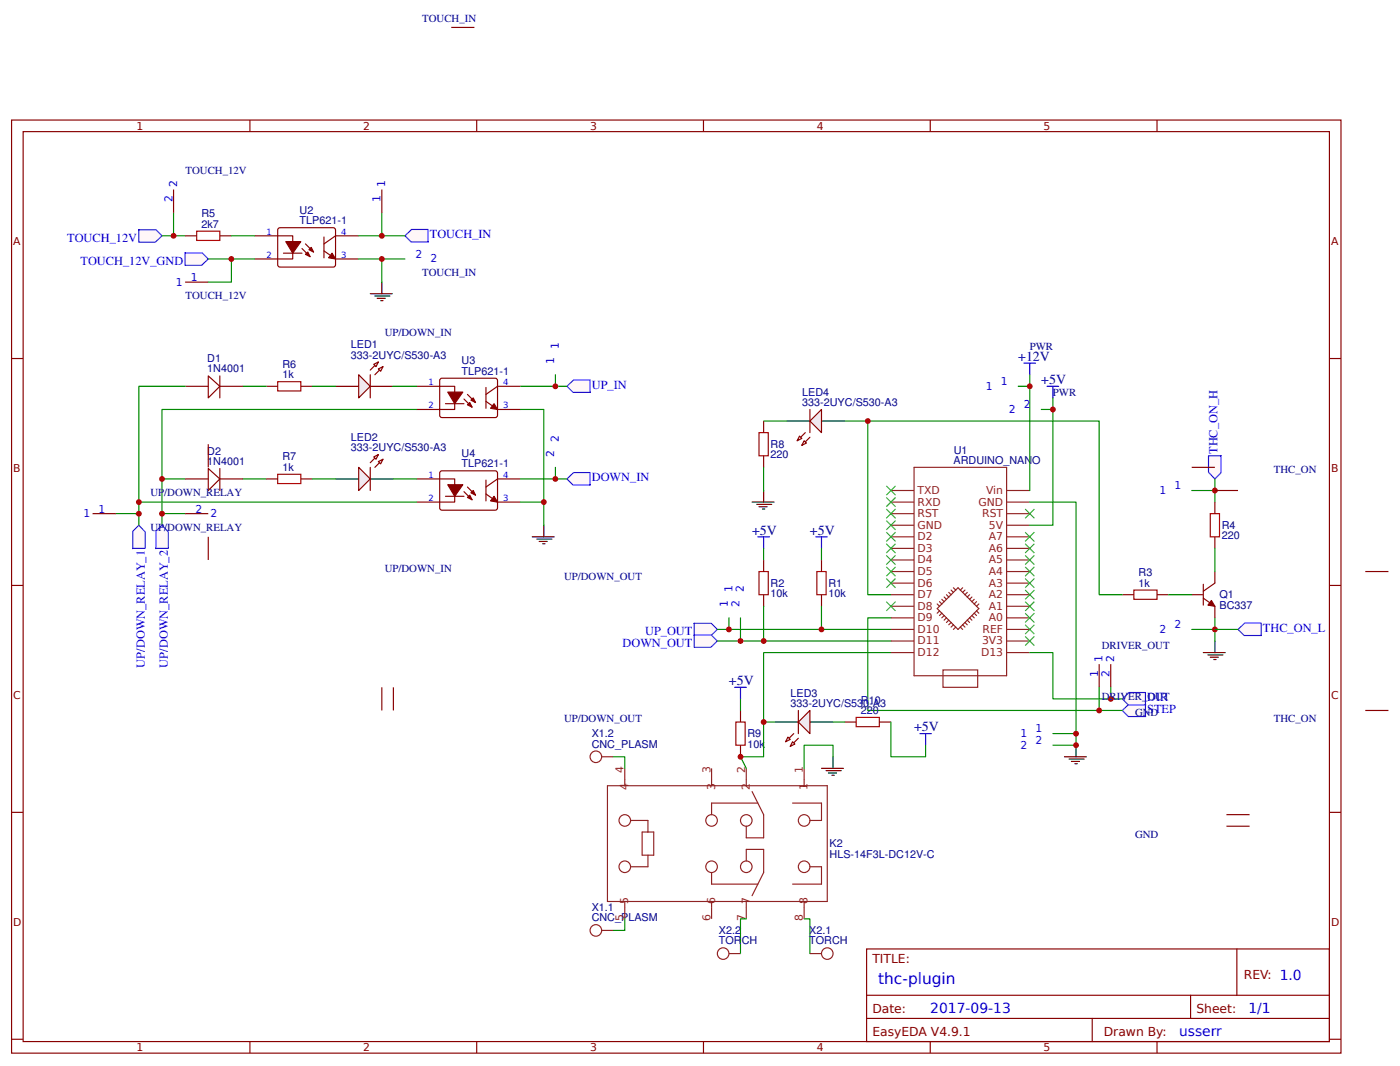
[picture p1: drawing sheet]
<svg xmlns="http://www.w3.org/2000/svg" width="320mm" height="244mm" viewBox="0 0 320 244" stroke-linecap="round" stroke-linejoin="round" font-family="sans-serif">
<g fill="none" stroke="#800" stroke-width=".26">
<path d="M2.6 27.4h304.1v213.3h-304.1zM5.3 30.1h298.7v207.9h-298.7zM57.1 27.4v2.7M109 27.4v2.7M160.9 27.4v2.7M212.7 27.4v2.7M264.6 27.4v2.7M2.6 81.9h2.7M304 81.9h2.7M2.6 133.8h2.7M174.6 128v2.6M174.6 135.9v2.7"/>
<path d="M187.9 128v2.6M187.9 135.9v2.7M304 133.8h2.7M2.6 185.7h2.7M304 185.7h2.7M198.2 216.9h105.8v21.1h-105.8zM282.8 216.9v10.6M2.6 237.5h2.7M57.1 238v2.7M109 238v2.7M160.9 238v2.7M198.2 227.5h105.8"/>
<path d="M198.2 232.8h105.8M212.7 238v2.7M249.8 232.8v5.2M264.6 238v2.7M272.3 227.5v5.3M304 237.5h2.7"/>
</g>
<g fill="none" stroke="#8d2323" stroke-width=".26">
<path d="M203.7 117.4h5.3M203.7 114.7h5.3M203.7 112.1h5.3M209 106.8h21.2v47.6h-21.2zM230.2 117.4h5.3M230.2 114.7h5.3M230.2 112.1h5.3M203.7 138.6h5.3M203.7 135.9h5.3M203.7 133.3h5.3M203.7 130.6h5.3M203.7 128h5.3"/>
<path d="M203.7 125.3h5.3M203.7 122.7h5.3M203.7 120h5.3M214.3 139.1l4.8-4.8 4.7 4.8-4.7 4.8zM214.3 138l.5 .6M214.8 137.5l.6 .5M214.8 139.6l-.5 .5M215.4 137l.5 .5M215.9 136.4l.5 .6M216.4 135.9l.6 .5M217 135.4l.5 .5M217.5 134.9l.5 .5"/>
<path d="M218 134.3l.5 .6M220.1 134.3l-.5 .6M220.7 134.9l-.6 .5M221.2 135.4l-.5 .5M221.7 135.9l-.5 .5M222.2 136.4l-.5 .6M222.8 137l-.6 .5M223.3 139.6l.5 .5M223.3 137.5l-.5 .5M223.8 138l-.5 .6M230.2 138.6h5.3M230.2 135.9h5.3"/>
<path d="M230.2 133.3h5.3M230.2 130.6h5.3M230.2 128h5.3M230.2 125.3h5.3M230.2 122.7h5.3M230.2 120h5.3M203.7 146.5h5.3M203.7 143.9h5.3M203.7 141.2h5.3M203.7 149.1h5.3M215.4 140.1l-.6 .6M215.6 153.1h8v4h-8z"/>
<path d="M215.9 140.7l-.5 .5M216.4 141.2l-.5 .5M217 141.7l-.6 .6M217.5 142.3l-.5 .5M218 142.8l-.5 .5M218.5 143.3l-.5 .6M219.6 143.3l.5 .6M220.1 142.8l.6 .5M220.7 142.3l.5 .5M221.2 141.7l.5 .6M221.7 141.2l.5 .5M222.2 140.7l.6 .5"/>
<path d="M222.8 140.1l.5 .6M230.2 146.5h5.3M230.2 143.9h5.3M230.2 141.2h5.3M230.2 149.1h5.3"/>
</g>
<path d="M173.6 130.6h2.1v5.3h-2.1zM186.8 130.6h2.1v5.3h-2.1z" fill="none" stroke="#a00000" stroke-width=".26"/>
<path d="M239.4 88.3h2.7M240.8 88.3v2.6M173.3 122.7h2.6M174.6 122.7v2.6M186.5 122.7h2.7M187.9 122.7v2.6" fill="none" stroke="#00f" stroke-width=".26"/>
<path d="M240.8 90.9v29.1h-5.3M174.6 125.3v2.7M187.9 125.3v2.7" fill="none" stroke="#080" stroke-width=".26"/>
<g fill="#fff7f8" stroke="#430aff" stroke-width=".26">
<path d="M158.7 142.5h4l1.3 1.4-1.5 1.4h-3.8z"/>
<path d="M158.7 145.1h4l1.3 1.4-1.5 1.5h-3.8z"/>
</g>
<path d="M235.5 114.7h10.6v55.6h-5.3M267.2 135.9h5.3M277.8 125.3v5.3M164 143.9h39.7M164 146.5h39.7M277.8 141.2v5.3" fill="none" stroke="#080" stroke-width=".26"/>
<path d="M276.8 117.4h2.1v5.3h-2.1zM259.3 134.9h5.3v2.1h-5.3z" fill="none" stroke="#a00000" stroke-width=".26"/>
<path d="M277.8 114.7v2.7M256.6 135.9h2.7M264.6 135.9h2.6M272.5 135.9h2.7M275.2 136.7l2.6 1.9v2.6M275.2 133.5v4.8M277.8 122.7v2.6M277.8 130.6v2.7l-2.6 1.8" fill="none" stroke="#800" stroke-width=".26"/>
<path d="M277 137.2l.8 1.4-1.6-.3z" fill="#800" stroke="#800" stroke-width=".26"/>
<path d="M275.2 149.1h5M276.2 149.7h3.5M276.8 150.2h1.8M277.5 150.7h.6M277.8 146.5v2.6M243.4 173h5M244.5 173.5h3.4M245 174h1.9M245.8 174.5h.5M246.1 170.3v2.7" fill="none" stroke="#000" stroke-width=".26"/>
<path d="M276.4 104.2l2.8-.1v4l-1.4 1.4-1.4-1.6z" fill="#fff7f8" stroke="#430aff" stroke-width=".26"/>
<path d="M277.8 109.5v5.2" fill="none" stroke="#080" stroke-width=".26"/>
<g fill="#fff7f8" stroke="#430aff" stroke-width=".26">
<path d="M256.6 162.4l1.6-1.5h3.7l.1 2.9h-4z"/>
<path d="M256.6 159.7l1.6-1.4h3.7l.1 2.8h-4z"/>
</g>
<path d="M187.9 138.6v5.3M203.7 135.9h-5.3v-39.7h53v39.7h5.2M203.7 141.2h-5.3v21.2h58.2M235.5 149.1h5.3v10.6h15.8" fill="none" stroke="#080" stroke-width=".26"/>
<circle cx="187.9" cy="143.9" r=".66" fill="#c00"/>
<path d="M174.6 138.6v7.9" fill="none" stroke="#080" stroke-width=".26"/>
<circle cx="174.6" cy="146.5" r=".66" fill="#c00"/>
<path d="M31.7 52.5h4l1.3 1.4-1.5 1.5h-3.8z" fill="#fff7f8" stroke="#430aff" stroke-width=".26"/>
<path d="M45 52.8h5.3v2.2h-5.3z" fill="none" stroke="#a00000" stroke-width=".26"/>
<path d="M42.3 53.9h2.7M50.3 53.9h2.6" fill="none" stroke="#800" stroke-width=".26"/>
<path d="M37 53.9h5.3M52.9 53.9h5.3" fill="none" stroke="#080" stroke-width=".26"/>
<path d="M47.6 85.9l2.7 2.4-2.7 2.6z" fill="#fefefe" stroke="#800" stroke-width=".26"/>
<path d="M42.3 88.3h5.3M50.3 85.9v5M50.3 88.3h5.3" fill="none" stroke="#800" stroke-width=".26"/>
<path d="M47.6 107.1l2.7 2.4-2.7 2.6z" fill="#fefefe" stroke="#800" stroke-width=".26"/>
<g fill="none" stroke="#800" stroke-width=".26">
<path d="M58.2 53.9h8.7v5.3h-8.7M63.8 52.1h12.7l.2 .5v8.2l-.5 .2h-12.4l-.3-.5v-7.9zM64.8 57.9h4.3M69.1 56.8l1.8 1.9M69.8 55.7l1.9 1.9M74.1 57.3l2.6 1.9h5.3M74.1 54.2v4.7M82 53.9h-5.3l-2.6 1.8M95.2 88.3h8.8v5.3h-8.8M100.8 86.5h12.7l.3 .5-.1 8.2-.5 .2h-12.4l-.3-.5v-7.9zM101.9 92.3h4.2M106.1 91.2l1.8 1.9"/>
<path d="M106.9 90.1l1.8 1.9M111.1 91.7l2.7 1.9h5.3M111.1 88.6v4.7M119.1 88.3h-5.3l-2.7 1.8M42.3 109.5h5.3M50.3 107.1v5M50.3 109.5h5.3M95.2 109.5h8.8v5.2h-8.8M100.8 107.7h12.7l.3 .4-.1 8.2-.5 .3-12.4-.1-.3-.4v-8zM101.9 113.4h4.2M106.1 112.4l1.8 1.8M106.9 111.3l1.8 1.9"/>
<path d="M111.1 109.7v4.8M111.1 112.9l2.7 1.8h5.3M119.1 109.5h-5.3l-2.7 1.8"/>
</g>
<g fill="#800" stroke="#800" stroke-width=".26">
<path d="M75.9 57.9l.8 1.3-1.6-.3z"/>
<path d="M69.8 58.1l.6-.5 .5 1.1z"/>
<path d="M70.6 57.1l.6-.6 .5 1.1z"/>
<path d="M65.4 55.2h3.4l-1.9 2.7z"/>
<path d="M113 92.3l.8 1.3-1.6-.3z"/>
<path d="M106.9 92.5l.5-.5 .5 1.1z"/>
<path d="M107.7 91.5l.5-.6 .5 1.1z"/>
<path d="M102.4 89.6h3.4l-1.8 2.7z"/>
<path d="M113 113.4l.8 1.3-1.6-.2z"/>
<path d="M106.9 113.7l.5-.5 .5 1z"/>
<path d="M107.7 112.6l.5-.5 .5 1.1z"/>
<path d="M102.4 110.8h3.4l-1.8 2.6z"/>
</g>
<path d="M84.7 67.1h5M85.7 67.7h3.5M86.3 68.2h1.8M87 68.7h.6M87.3 64.5v2.6" fill="none" stroke="#000" stroke-width=".26"/>
<path d="M58.2 59.2h-5.3v5.3h-5.3M82 59.2h5.3v5.3" fill="none" stroke="#080" stroke-width=".26"/>
<path d="M92.6 53.9l1.5-1.5h3.8l.1 2.9h-4z" fill="#fff7f8" stroke="#430aff" stroke-width=".26"/>
<path d="M82 53.9h10.6M42.3 88.3h-10.6v26.4h63.5M55.6 88.3h5.3M71.4 88.3h5.3M90 88.3h5.2M95.2 93.6h-58.2v15.9h5.3M55.6 109.5h5.3M71.4 109.5h5.3M90 109.5h5.2" fill="none" stroke="#080" stroke-width=".26"/>
<path d="M63.5 87.2h5.3v2.1h-5.3zM63.5 108.4h5.3v2.1h-5.3z" fill="none" stroke="#a00000" stroke-width=".26"/>
<path d="M60.9 88.3h2.6M68.8 88.3h2.6M60.9 109.5h2.6M68.8 109.5h2.6" fill="none" stroke="#800" stroke-width=".26"/>
<g fill="#fff7f8" stroke="#430aff" stroke-width=".26">
<path d="M30.4 121.4l1.3-1.4 1.5 1.6v3.7l-2.8 .1z"/>
<path d="M35.7 121.4l1.3-1.4 1.5 1.6v3.7l-2.8 .1z"/>
</g>
<path d="M31.7 114.7v5.3" fill="none" stroke="#080" stroke-width=".26"/>
<circle cx="31.7" cy="114.7" r=".66" fill="#c00"/>
<path d="M37 109.5v10.5" fill="none" stroke="#080" stroke-width=".26"/>
<circle cx="37" cy="109.5" r=".66" fill="#c00"/>
<path d="M121.7 122.7h5M122.8 123.2h3.4M123.3 123.7h1.8M124.1 124.3h.5M124.4 120v2.7" fill="none" stroke="#000" stroke-width=".26"/>
<path d="M119.1 93.6h5.3v21.1M119.1 114.7h5.3v5.3" fill="none" stroke="#080" stroke-width=".26"/>
<circle cx="124.4" cy="114.7" r=".66" fill="#c00"/>
<g fill="#fff7f8" stroke="#430aff" stroke-width=".26">
<path d="M129.6 88.3l1.6-1.5h3.7l.1 2.9h-4z"/>
<path d="M129.6 109.5l1.6-1.5h3.7l.1 2.8h-4z"/>
</g>
<path d="M119.1 88.3h10.5M37 117.4h5.3M119.1 109.5h10.5" fill="none" stroke="#080" stroke-width=".26"/>
<circle cx="37" cy="117.4" r=".66" fill="#c00"/>
<path d="M26.5 117.4h5.2" fill="none" stroke="#080" stroke-width=".26"/>
<circle cx="31.7" cy="117.4" r=".66" fill="#c00"/>
<path d="M21.2 117.4h5.3M42.3 117.4h5.3" fill="none" stroke="#800" stroke-width=".26"/>
<path d="M42.3 57.8h3.9l1.4 1.4-1.5 1.4h-3.8z" fill="#fff7f8" stroke="#430aff" stroke-width=".26"/>
<path d="M39.7 48.6v5.3M47.6 59.2h5.3" fill="none" stroke="#080" stroke-width=".26"/>
<circle cx="39.7" cy="53.9" r=".66" fill="#c00"/>
<path d="M39.7 43.3v5.3M42.3 64.5h5.3" fill="none" stroke="#800" stroke-width=".26"/>
<path d="M87.3 59.2h5.3" fill="none" stroke="#080" stroke-width=".26"/>
<circle cx="87.3" cy="59.2" r=".66" fill="#c00"/>
<path d="M87.3 48.6v5.3" fill="none" stroke="#080" stroke-width=".26"/>
<circle cx="87.3" cy="53.9" r=".66" fill="#c00"/>
<path d="M103.2 6.3h5.3M87.3 43.3v5.3" fill="none" stroke="#800" stroke-width=".26"/>
<path d="M127 85.6v2.7" fill="none" stroke="#080" stroke-width=".26"/>
<circle cx="127" cy="88.3" r=".66" fill="#c00"/>
<path d="M127 106.8v2.7" fill="none" stroke="#080" stroke-width=".26"/>
<circle cx="127" cy="109.5" r=".66" fill="#c00"/>
<path d="M47.6 101.5v5.3M47.6 122.7v5.3" fill="none" stroke="#800" stroke-width=".26"/>
<path d="M166.7 141.2v2.7" fill="none" stroke="#080" stroke-width=".26"/>
<circle cx="166.7" cy="143.9" r=".66" fill="#c00"/>
<path d="M169.3 141.2v5.3" fill="none" stroke="#080" stroke-width=".26"/>
<circle cx="169.3" cy="146.5" r=".66" fill="#c00"/>
<path d="M87.3 157.1v5.3M90 157.1v5.3" fill="none" stroke="#800" stroke-width=".26"/>
<path d="M251.4 157.1v5.3" fill="none" stroke="#080" stroke-width=".26"/>
<circle cx="251.4" cy="162.4" r=".66" fill="#c00"/>
<path d="M254 157.1v2.6" fill="none" stroke="#080" stroke-width=".26"/>
<circle cx="254" cy="159.7" r=".66" fill="#c00"/>
<path d="M251.4 151.8v5.3M254 151.8v5.3" fill="none" stroke="#800" stroke-width=".26"/>
<path d="M283.1 143.9l1.5-1.5h3.8l.1 2.8h-4z" fill="#fff7f8" stroke="#430aff" stroke-width=".26"/>
<path d="M272.5 112.1h5.3" fill="none" stroke="#080" stroke-width=".26"/>
<circle cx="277.8" cy="112.1" r=".66" fill="#c00"/>
<path d="M272.5 143.9h5.3" fill="none" stroke="#080" stroke-width=".26"/>
<circle cx="277.8" cy="143.9" r=".66" fill="#c00"/>
<path d="M235.5 85.6v26.5M238.1 93.6h2.7M277.8 143.9h5.3" fill="none" stroke="#080" stroke-width=".26"/>
<path d="M312.2 130.6h5.3M312.2 162.4h5.3" fill="none" stroke="#800" stroke-width=".26"/>
<path d="M234.2 83h2.6M235.5 83v2.6" fill="none" stroke="#00f" stroke-width=".26"/>
<circle cx="240.8" cy="93.6" r=".66" fill="#c00"/>
<path d="M232.8 88.3h2.7" fill="none" stroke="#080" stroke-width=".26"/>
<circle cx="235.5" cy="88.3" r=".66" fill="#c00"/>
<path d="M272.5 106.8h5.3M277.8 112.1h5.3M280.5 186.2h5.3M280.5 188.8h5.3" fill="none" stroke="#800" stroke-width=".26"/>
<circle cx="246.1" cy="170.3" r=".66" fill="#c00"/>
<path d="M240.8 167.7h5.3" fill="none" stroke="#080" stroke-width=".26"/>
<circle cx="246.1" cy="167.7" r=".66" fill="#c00"/>
<path d="M173.6 98.9h2.1v5.3h-2.1z" fill="none" stroke="#a00000" stroke-width=".26"/>
<path d="M174.6 96.2v2.7M174.6 104.2v2.6" fill="none" stroke="#800" stroke-width=".26"/>
<path d="M172 114.7h5M173 115.3h3.5M173.6 115.8h1.8M174.4 116.3h.5M174.6 112.1v2.6" fill="none" stroke="#000" stroke-width=".26"/>
<path d="M193.1 96.2h5.3" fill="none" stroke="#080" stroke-width=".26"/>
<circle cx="198.4" cy="96.2" r=".66" fill="#c00"/>
<path d="M174.6 96.2h5.3M174.6 106.8v5.3" fill="none" stroke="#080" stroke-width=".26"/>
<circle cx="52.9" cy="59.2" r=".66" fill="#c00"/>
<g fill="none" stroke="#8d2323" stroke-width=".26">
<path d="M137.6 173h2.6M138.9 179.6h50.3v26.4h-50.3zM142.9 175.6v4M162.7 175.6v4M170.7 175.6v4M183.9 175.6v4M144.2 187.5h4v2.7M146.8 190.2h2.7v5.2h-2.7zM148.2 195.4v2.7h-4M162.7 199.4v2.7h10.6M170.7 196.8v-2.7h3.9v5.3l-2.6 5.3M172 180.9l2.6 5.3v5.3h-3.9v-2.7"/>
<path d="M173.3 183.5h-10.6v2.7M181.2 183.5h6.7v4h-2.7M185.2 198.1h2.7v4h-6.7M137.6 212.6h2.6M142.9 206v4M162.7 206v4M170.7 206v4M183.9 206v4"/>
<circle cx="136.3" cy="173" r="1.32"/>
<circle cx="142.9" cy="187.5" r="1.32"/>
<circle cx="142.9" cy="198.1" r="1.32"/>
<circle cx="162.7" cy="198.1" r="1.32"/>
<circle cx="162.7" cy="187.5" r="1.32"/>
<circle cx="170.7" cy="198.1" r="1.32"/>
<circle cx="170.7" cy="187.5" r="1.32"/>
<circle cx="183.9" cy="187.5" r="1.32"/>
<circle cx="183.9" cy="198.1" r="1.32"/>
<circle cx="136.3" cy="212.6" r="1.32"/>
</g>
<path d="M168.3 165h2.1v5.3h-2.1z" fill="none" stroke="#a00000" stroke-width=".26"/>
<path d="M169.3 162.4v2.6M169.3 170.3v2.7" fill="none" stroke="#800" stroke-width=".26"/>
<path d="M187.9 175.6h5M188.9 176.1h3.5M189.4 176.7h1.9M190.2 177.2h.6M190.5 173v2.6" fill="none" stroke="#000" stroke-width=".26"/>
<path d="M168 157.1h2.7M169.3 157.1v2.6" fill="none" stroke="#00f" stroke-width=".26"/>
<g fill="#000" stroke="#3c3" stroke-width=".26">
<path d="M202.7 119l2.1 2.1zM204.8 119l-2.1 2.1z"/>
<path d="M202.7 116.3l2.1 2.2zM204.8 116.3l-2.1 2.2z"/>
<path d="M202.7 113.7l2.1 2.1zM204.8 113.7l-2.1 2.1z"/>
<path d="M202.7 111l2.1 2.2zM204.8 111l-2.1 2.2z"/>
<path d="M234.4 116.3l2.1 2.2zM236.5 116.3l-2.1 2.2z"/>
<path d="M202.7 137.5l2.1 2.1zM204.8 137.5l-2.1 2.1z"/>
<path d="M202.7 132.2l2.1 2.1zM204.8 132.2l-2.1 2.1z"/>
<path d="M202.7 129.6l2.1 2.1zM204.8 129.6l-2.1 2.1z"/>
<path d="M202.7 126.9l2.1 2.1zM204.8 126.9l-2.1 2.1z"/>
<path d="M202.7 124.3l2.1 2.1zM204.8 124.3l-2.1 2.1z"/>
<path d="M202.7 121.6l2.1 2.1zM204.8 121.6l-2.1 2.1z"/>
<path d="M234.4 121.6l2.1 2.1zM236.5 121.6l-2.1 2.1z"/>
<path d="M234.4 124.3l2.1 2.1zM236.5 124.3l-2.1 2.1z"/>
<path d="M234.4 126.9l2.1 2.1zM236.5 126.9l-2.1 2.1z"/>
<path d="M234.4 129.6l2.1 2.1zM236.5 129.6l-2.1 2.1z"/>
<path d="M234.4 132.2l2.1 2.1zM236.5 132.2l-2.1 2.1z"/>
<path d="M234.4 134.9l2.1 2.1zM236.5 134.9l-2.1 2.1z"/>
<path d="M234.4 137.5l2.1 2.1zM236.5 137.5l-2.1 2.1z"/>
<path d="M234.4 140.1l2.1 2.2zM236.5 140.1l-2.1 2.2z"/>
<path d="M234.4 142.8l2.1 2.1zM236.5 142.8l-2.1 2.1z"/>
<path d="M234.4 145.4l2.1 2.2zM236.5 145.4l-2.1 2.2z"/>
</g>
<path d="M169.3 159.7v2.7M203.7 149.1h-29.1v23.9h-5.3l1.4 2.6" fill="none" stroke="#080" stroke-width=".26"/>
<circle cx="169.3" cy="173" r=".66" fill="#c00"/>
<path d="M140.2 173h2.7v2.6M174.6 165h2.7M190.5 173v-2.7h-6.6v5.3M142.9 210v2.6h-2.7M170.7 210h-1.4v7.9M183.9 210h1.3v7.9" fill="none" stroke="#080" stroke-width=".26"/>
<g fill="none" stroke="#8d2323" stroke-width=".26">
<path d="M166.7 217.9h2.6M185.2 217.9h2.7"/>
<circle cx="165.4" cy="217.9" r="1.32"/>
<circle cx="189.2" cy="217.9" r="1.32"/>
</g>
<path d="M195.8 164h5.3v2.1h-5.3z" fill="none" stroke="#a00000" stroke-width=".26"/>
<path d="M193.1 165h2.7M201.1 165h2.6" fill="none" stroke="#800" stroke-width=".26"/>
<path d="M210.3 167.7h2.7M211.7 167.7v2.6" fill="none" stroke="#00f" stroke-width=".26"/>
<circle cx="174.6" cy="165" r=".66" fill="#c00"/>
<path d="M190.5 165h2.6M203.7 165v8h8v-2.7" fill="none" stroke="#080" stroke-width=".26"/>
<path d="M177.3 165h5.3M185.2 165h5.3" fill="none" stroke="#000" stroke-width=".26"/>
<path d="M182.6 165l2.6-2.6v5.3z" fill="#efefef" stroke="#800" stroke-width=".26"/>
<path d="M181.5 167.7l-1.8 1.8M182.6 168.7l-1.9 1.9" fill="none" stroke="#800" stroke-width=".26"/>
<g fill="#efefef" stroke="#800" stroke-width=".26">
<path d="M180.2 168.5l.5 .5-1 .5z"/>
<path d="M181.2 169.5l.6 .5-1.1 .6z"/>
</g>
<path d="M182.6 162.4v5.3" fill="none" stroke="#800" stroke-width=".26"/>
<path d="M179.9 96.2h5.3M187.9 96.2h5.2" fill="none" stroke="#000" stroke-width=".26"/>
<path d="M185.2 96.2l2.7-2.6v5.3z" fill="#efefef" stroke="#800" stroke-width=".26"/>
<path d="M184.1 98.9l-1.8 1.8M185.2 99.9l-1.8 1.9" fill="none" stroke="#800" stroke-width=".26"/>
<g fill="#efefef" stroke="#800" stroke-width=".26">
<path d="M182.8 99.7l.6 .5-1.1 .5z"/>
<path d="M183.9 100.7l.5 .6-1 .5z"/>
</g>
<path d="M185.2 93.6v5.3" fill="none" stroke="#800" stroke-width=".26"/>
<path d="M76.7 88.3h5.3M84.7 88.3h5.3" fill="none" stroke="#000" stroke-width=".26"/>
<path d="M82 85.6l2.7 2.7-2.7 2.6z" fill="#efefef" stroke="#800" stroke-width=".26"/>
<path d="M86.5 82.7l-1.8 1.9M87.6 83.8l-1.9 1.8" fill="none" stroke="#800" stroke-width=".26"/>
<g fill="#efefef" stroke="#800" stroke-width=".26">
<path d="M86.5 84.3l1.1-.5-.6 1.1z"/>
<path d="M85.5 83.3l1-.6-.5 1.1z"/>
</g>
<path d="M84.7 85.6v5.3" fill="none" stroke="#800" stroke-width=".26"/>
<path d="M76.7 109.5h5.3M84.7 109.5h5.3" fill="none" stroke="#000" stroke-width=".26"/>
<path d="M82 106.8l2.7 2.7-2.7 2.6z" fill="#efefef" stroke="#800" stroke-width=".26"/>
<path d="M86.5 103.9l-1.8 1.9M87.6 105l-1.9 1.8" fill="none" stroke="#800" stroke-width=".26"/>
<g fill="#efefef" stroke="#800" stroke-width=".26">
<path d="M86.5 105.5l1.1-.5-.6 1z"/>
<path d="M85.5 104.4l1-.5-.5 1.1z"/>
</g>
<path d="M84.7 106.8v5.3" fill="none" stroke="#800" stroke-width=".26"/>
<text font-size="3.5" fill="#00f" x="200.8" y="224.8">thc-plugin</text>
<g font-size="3.2" fill="#000080">
<text x="232.8" y="82.5">+12V</text>
<text x="238.1" y="87.8">+5V</text>
<text x="172" y="122.2">+5V</text>
<text x="185.2" y="122.2">+5V</text>
<text x="166.7" y="156.6">+5V</text>
<text x="209" y="167.1">+5V</text>
</g>
<g font-size="3.2" fill="#00f">
<text x="212.7" y="231.4">2017-09-13</text>
<text x="285.5" y="231.4">1/1</text>
<text x="269.6" y="236.7">usserr</text>
</g>
<g font-size="2.8" fill="#00f">
<text x="15.4" y="55.2">TOUCH_12V</text>
<text x="98.3" y="54.4">TOUCH_IN</text>
<text x="18.4" y="60.5">TOUCH_12V_GND</text>
<text x="135.3" y="88.8">UP_IN</text>
<text x="278.4" y="103.8" transform="rotate(-90 278.4 103.8)">THC_ON_H</text>
<text x="135.3" y="110">DOWN_IN</text>
<text x="142.4" y="147.8">DOWN_OUT</text>
<text x="147.5" y="145.2">UP_OUT</text>
<text x="288.8" y="144.4">THC_ON_L</text>
<text x="33.1" y="152.6" transform="rotate(-90 33.1 152.6)">UP/DOWN_RELAY_1</text>
<text x="38.4" y="152.6" transform="rotate(-90 38.4 152.6)">UP/DOWN_RELAY_2</text>
<text x="262.3" y="160.3">DIR</text>
<text x="262.3" y="163">STEP</text>
</g>
<g font-size="2.8" fill="#800">
<text x="199.5" y="220.1">TITLE:</text>
<text x="284.4" y="223.8">REV: 1.0</text>
<text x="199.5" y="231.4">Date:</text>
<text x="273.6" y="231.4">Sheet:</text>
<text x="199.5" y="236.7">EasyEDA V4.9.1</text>
<text x="252.4" y="236.7">Drawn By:</text>
</g>
<g font-size="2.5" fill="#000080">
<text x="96.5" y="4.9">TOUCH_IN</text>
<text x="42.4" y="39.9">TOUCH_12V</text>
<text x="46.1" y="52">2k7</text>
<text x="46.1" y="49.7">R5</text>
<text x="68.5" y="51.2">TLP621-1</text>
<text x="68.5" y="48.9">U2</text>
<text x="96.5" y="63.1">TOUCH_IN</text>
<text x="42.4" y="68.4">TOUCH_12V</text>
<text x="88" y="76.9">UP/DOWN_IN</text>
<text x="47.4" y="82.7">D1</text>
<text x="80.3" y="81.9">333-2UYC/S530-A3</text>
<text x="80.3" y="79.6">LED1</text>
<text x="105.6" y="83.3">U3</text>
<text x="235.5" y="79.9">PWR</text>
<text x="47.4" y="85.1">1N4001</text>
<text x="64.6" y="86.4">1k</text>
<text x="64.6" y="84.1">R6</text>
<text x="105.6" y="85.6">TLP621-1</text>
<text x="183.4" y="92.8">333-2UYC/S530-A3</text>
<text x="183.4" y="90.5">LED4</text>
<text x="240.8" y="90.5">PWR</text>
<text x="80.3" y="100.8">LED2</text>
<text x="47.4" y="106.3">1N4001</text>
<text x="47.4" y="103.9">D2</text>
<text x="64.6" y="107.6">1k</text>
<text x="64.6" y="105.2">R7</text>
<text x="80.3" y="103.1">333-2UYC/S530-A3</text>
<text x="105.6" y="106.8">TLP621-1</text>
<text x="105.6" y="104.4">U4</text>
<text x="176.2" y="104.8">220</text>
<text x="176.2" y="102.4">R8</text>
<text x="218.1" y="106">ARDUINO_NANO</text>
<text x="218.1" y="103.7">U1</text>
<text x="34.4" y="113.3">UP/DOWN_RELAY</text>
<text x="291.3" y="108">THC_ON</text>
<text x="34.4" y="121.4">UP/DOWN_RELAY</text>
<text x="279.4" y="123.3">220</text>
<text x="279.4" y="120.9">R4</text>
<text x="88" y="130.6">UP/DOWN_IN</text>
<text x="260.4" y="131.7">R3</text>
<text x="129" y="132.5">UP/DOWN_OUT</text>
<text x="176.2" y="136.5">10k</text>
<text x="176.2" y="134.1">R2</text>
<text x="189.4" y="136.5">10k</text>
<text x="189.4" y="134.1">R1</text>
<text x="260.4" y="134.1">1k</text>
<text x="278.9" y="136.8">Q1</text>
<text x="278.9" y="139.1">BC337</text>
<text x="252" y="148.4">DRIVER_OUT</text>
<text x="180.8" y="161.6">333-2UYC/S530-A3</text>
<text x="180.8" y="159.3">LED3</text>
<text x="196.9" y="160.8">R10</text>
<text x="252" y="160.1">DRIVER_OUT</text>
<text x="129" y="165">UP/DOWN_OUT</text>
<text x="196.9" y="163.2">220</text>
<text x="259.6" y="163.6">GND</text>
<text x="291.3" y="165">THC_ON</text>
<text x="135.3" y="170.8">CNC_PLASM</text>
<text x="135.3" y="168.5">X1.2</text>
<text x="170.9" y="170.8">10k</text>
<text x="170.9" y="168.5">R9</text>
<text x="259.6" y="191.5">GND</text>
<text x="189.7" y="196.1">HLS-14F3L-DC12V-C</text>
<text x="189.7" y="193.7">K2</text>
<text x="135.3" y="208.1">X1.1</text>
<text x="135.3" y="210.5">CNC_PLASM</text>
<text x="164.4" y="215.8">TORCH</text>
<text x="164.4" y="213.5">X2.2</text>
<text x="185.1" y="215.8">TORCH</text>
<text x="185.1" y="213.5">X2.1</text>
</g>
<g font-size="2.5" fill="#800">
<text x="31.2" y="29.7">1</text>
<text x="83.1" y="29.7">2</text>
<text x="134.9" y="29.7">3</text>
<text x="186.8" y="29.7">4</text>
<text x="238.7" y="29.7">5</text>
<text x="3" y="56">A</text>
<text x="304.4" y="56">A</text>
<text x="3" y="107.9">B</text>
<text x="304.4" y="107.9">B</text>
<text x="3" y="159.7">C</text>
<text x="304.4" y="159.7">C</text>
<text x="3" y="211.6">D</text>
<text x="304.4" y="211.6">D</text>
<text x="31.2" y="240.3">1</text>
<text x="83.1" y="240.3">2</text>
<text x="134.9" y="240.3">3</text>
<text x="186.8" y="240.3">4</text>
<text x="238.7" y="240.3">5</text>
</g>
<g font-size="2.5" fill="#00f">
<text x="39.4" y="46.2" transform="rotate(-90 39.4 46.2)">2</text>
<text x="40.5" y="42.8" transform="rotate(-90 40.5 42.8)">2</text>
<text x="87" y="46.2" transform="rotate(-90 87 46.2)">1</text>
<text x="88.1" y="42.8" transform="rotate(-90 88.1 42.8)">1</text>
<text x="95" y="58.9">2</text>
<text x="98.4" y="60">2</text>
<text x="40.2" y="65.3">1</text>
<text x="43.7" y="64.2">1</text>
<text x="126.7" y="83.2" transform="rotate(-90 126.7 83.2)">1</text>
<text x="127.8" y="79.8" transform="rotate(-90 127.8 79.8)">1</text>
<text x="225.4" y="89.1">1</text>
<text x="228.9" y="88">1</text>
<text x="230.7" y="94.4">2</text>
<text x="234.2" y="93.3">2</text>
<text x="127.8" y="101" transform="rotate(-90 127.8 101)">2</text>
<text x="126.7" y="104.4" transform="rotate(-90 126.7 104.4)">2</text>
<text x="265.1" y="112.9">1</text>
<text x="268.6" y="111.8">1</text>
<text x="19.1" y="118.2">1</text>
<text x="22.5" y="117.1">1</text>
<text x="44.7" y="117.1">2</text>
<text x="48.2" y="118.2">2</text>
<text x="167.5" y="135.4" transform="rotate(-90 167.5 135.4)">1</text>
<text x="170.1" y="135.4" transform="rotate(-90 170.1 135.4)">2</text>
<text x="166.4" y="138.8" transform="rotate(-90 166.4 138.8)">1</text>
<text x="169.1" y="138.8" transform="rotate(-90 169.1 138.8)">2</text>
<text x="268.6" y="143.6">2</text>
<text x="265.1" y="144.6">2</text>
<text x="251.1" y="154.7" transform="rotate(-90 251.1 154.7)">1</text>
<text x="252.1" y="151.3" transform="rotate(-90 252.1 151.3)">1</text>
<text x="253.7" y="154.7" transform="rotate(-90 253.7 154.7)">2</text>
<text x="254.8" y="151.3" transform="rotate(-90 254.8 151.3)">2</text>
<text x="236.8" y="167.4">1</text>
<text x="233.4" y="168.5">1</text>
<text x="233.4" y="171.1">2</text>
<text x="236.8" y="170">2</text>
</g>
<g font-size="2.5" fill="#8d2323">
<text x="209.8" y="112.9">TXD</text>
<text x="225.5" y="112.9">Vin</text>
<text x="209.8" y="118.2">RST</text>
<text x="209.8" y="115.5">RXD</text>
<text x="223.7" y="115.5">GND</text>
<text x="224.6" y="118.2">RST</text>
<text x="209.8" y="123.5">D2</text>
<text x="209.8" y="120.8">GND</text>
<text x="226.1" y="120.8">5V</text>
<text x="226.1" y="123.5">A7</text>
<text x="209.8" y="131.4">D5</text>
<text x="209.8" y="128.8">D4</text>
<text x="209.8" y="126.1">D3</text>
<text x="226.1" y="126.1">A6</text>
<text x="226.1" y="128.8">A5</text>
<text x="226.1" y="131.4">A4</text>
<text x="209.8" y="136.7">D7</text>
<text x="209.8" y="134.1">D6</text>
<text x="226.1" y="134.1">A3</text>
<text x="226.1" y="136.7">A2</text>
<text x="209.8" y="142">D9</text>
<text x="209.8" y="139.4">D8</text>
<text x="226.1" y="139.4">A1</text>
<text x="226.1" y="142">A0</text>
<text x="209.8" y="147.3">D11</text>
<text x="209.8" y="144.6">D10</text>
<text x="209.8" y="149.9">D12</text>
<text x="224.3" y="149.9">D13</text>
<text x="224.6" y="147.3">3V3</text>
<text x="224.7" y="144.6">REF</text>
<text x="142.6" y="176.7" transform="rotate(-90 142.6 176.7)">4</text>
<text x="162.5" y="176.7" transform="rotate(-90 162.5 176.7)">3</text>
<text x="170.4" y="176.7" transform="rotate(-90 170.4 176.7)">2</text>
<text x="183.6" y="176.7" transform="rotate(-90 183.6 176.7)">1</text>
<text x="143.7" y="180.6" transform="rotate(-90 143.7 180.6)">4</text>
<text x="163.5" y="180.6" transform="rotate(-90 163.5 180.6)">3</text>
<text x="171.4" y="180.6" transform="rotate(-90 171.4 180.6)">2</text>
<text x="184.7" y="180.6" transform="rotate(-90 184.7 180.6)">1</text>
<text x="143.7" y="206.6" transform="rotate(-90 143.7 206.6)">5</text>
<text x="163.5" y="206.6" transform="rotate(-90 163.5 206.6)">6</text>
<text x="171.4" y="206.6" transform="rotate(-90 171.4 206.6)">7</text>
<text x="184.7" y="206.6" transform="rotate(-90 184.7 206.6)">8</text>
<text x="142.6" y="210.5" transform="rotate(-90 142.6 210.5)">5</text>
<text x="162.5" y="210.5" transform="rotate(-90 162.5 210.5)">6</text>
<text x="170.4" y="210.5" transform="rotate(-90 170.4 210.5)">7</text>
<text x="183.6" y="210.5" transform="rotate(-90 183.6 210.5)">8</text>
</g>
<g font-size="1.9" fill="#00f">
<text x="60.9" y="53.6">1</text>
<text x="78.1" y="53.6">4</text>
<text x="60.9" y="58.9">2</text>
<text x="78.1" y="58.9">3</text>
<text x="98" y="88">1</text>
<text x="115.1" y="88">4</text>
<text x="98" y="93.3">2</text>
<text x="115.1" y="93.3">3</text>
<text x="98" y="109.2">1</text>
<text x="115.1" y="109.2">4</text>
<text x="98" y="114.5">2</text>
<text x="115.1" y="114.5">3</text>
</g>
</svg>
